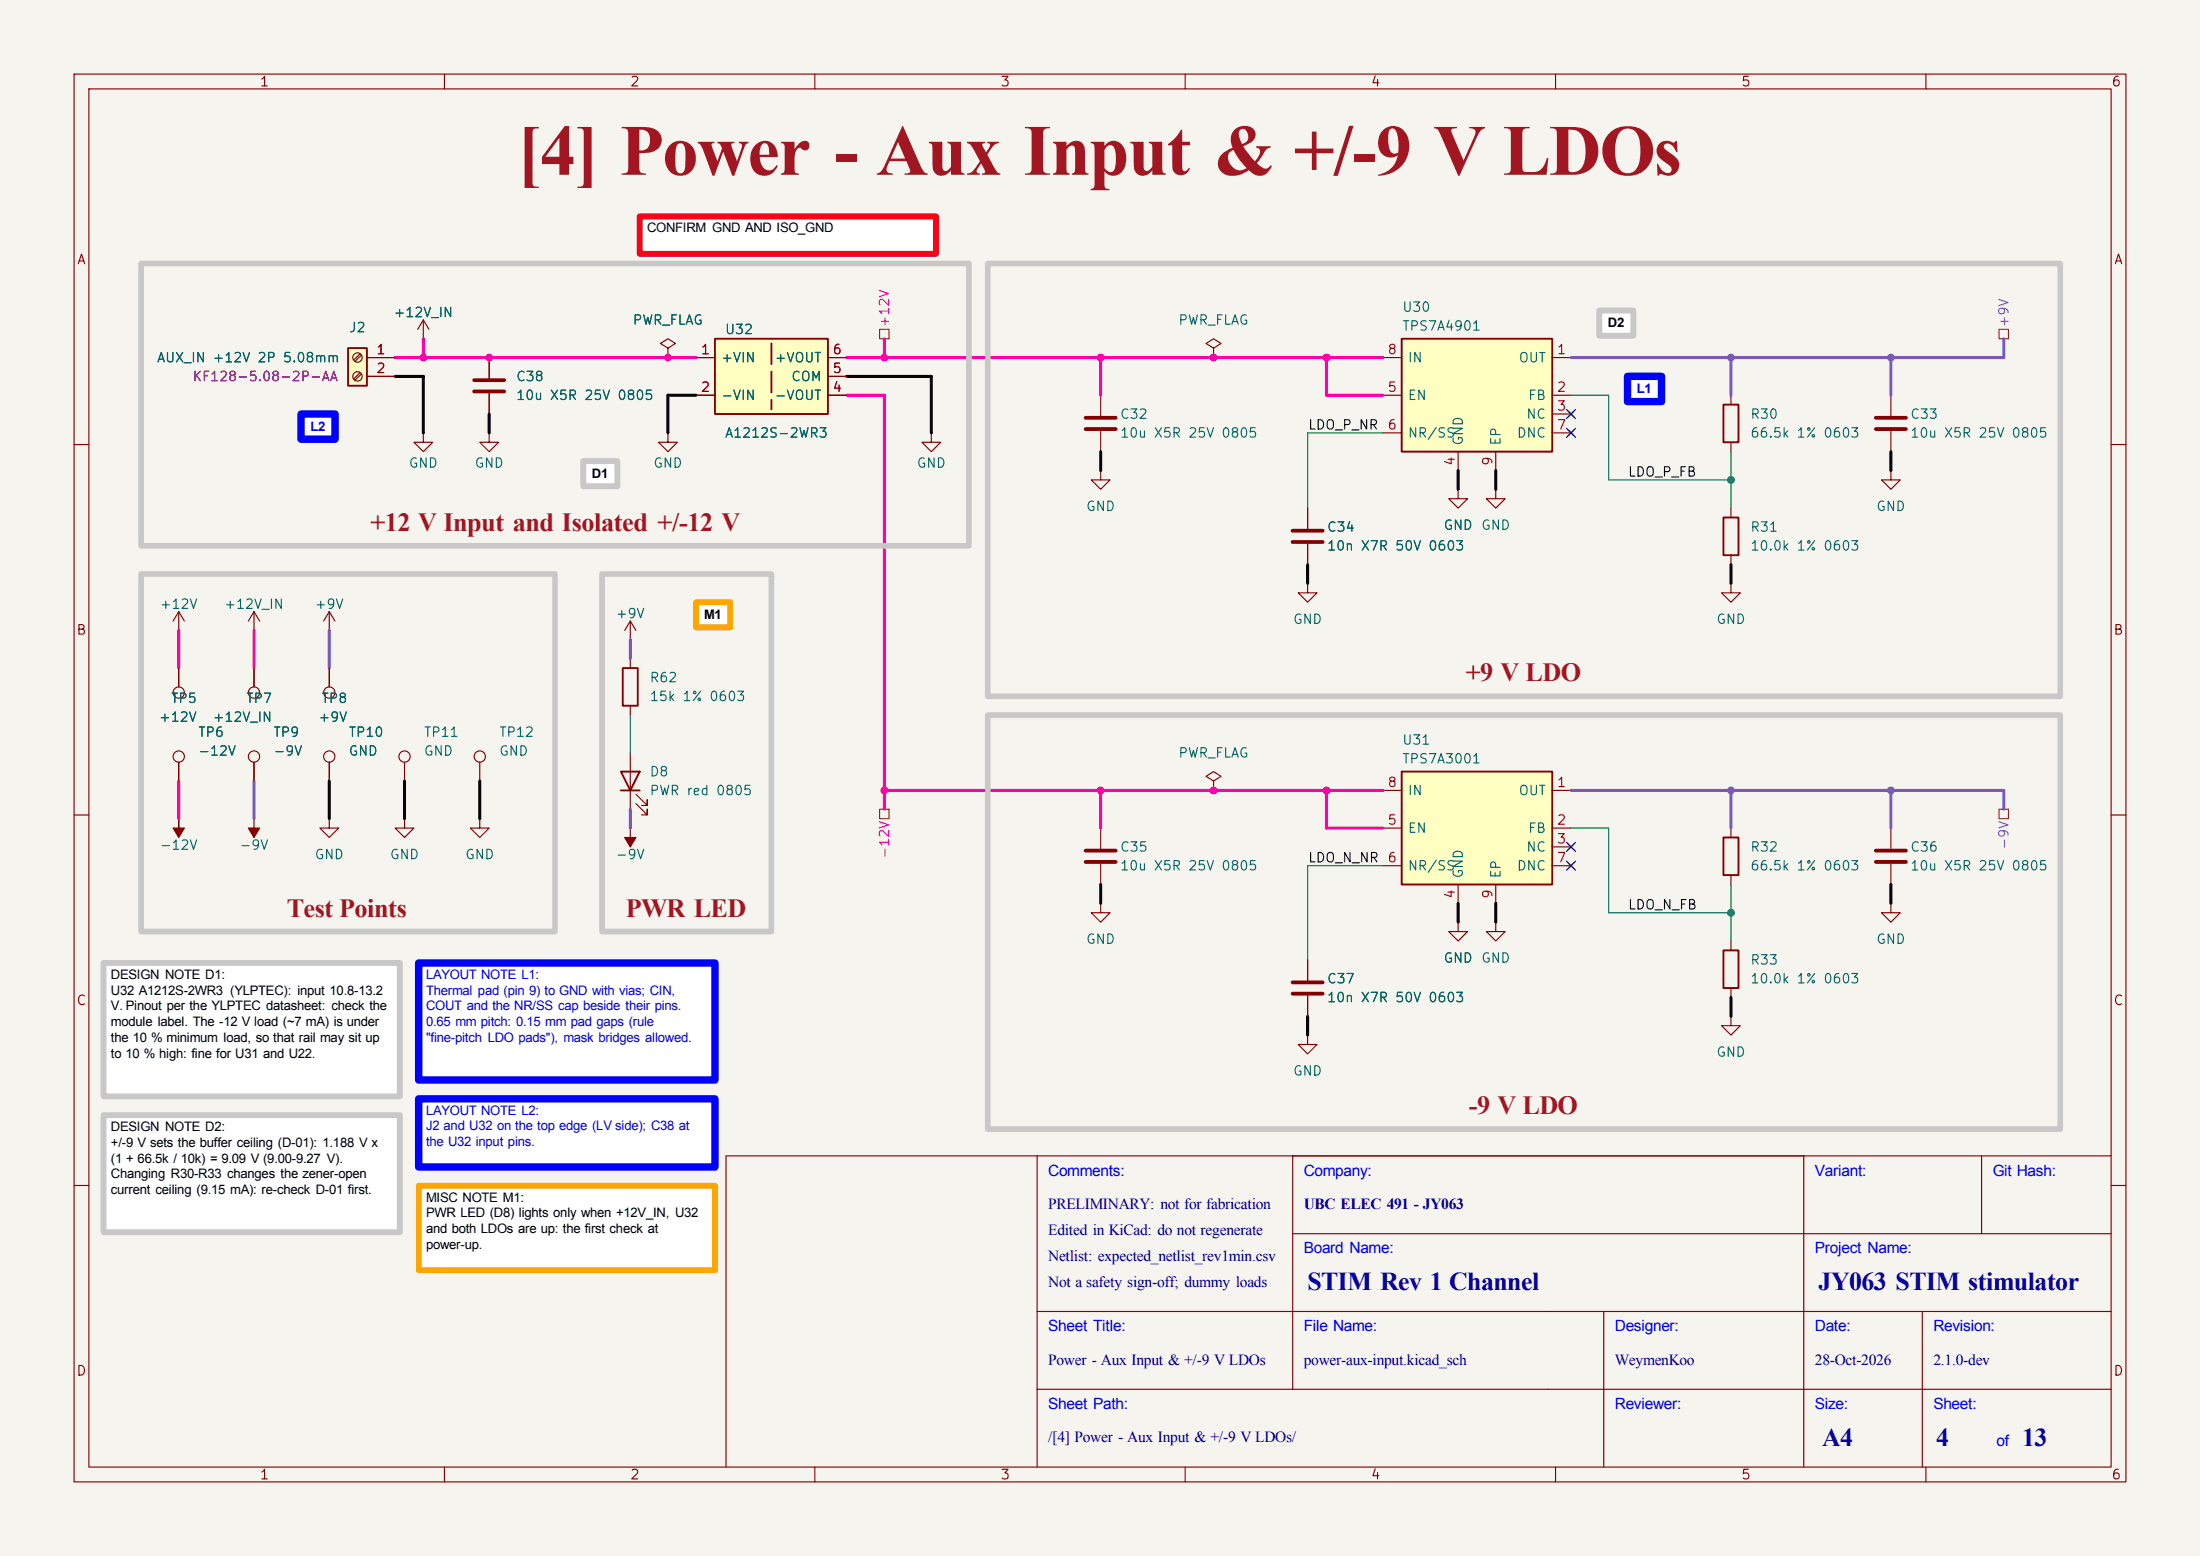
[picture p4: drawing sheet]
<svg xmlns="http://www.w3.org/2000/svg" width="297mm" height="210mm" viewBox="0 0 297 210" stroke-linecap="round" stroke-linejoin="round" font-family="sans-serif">
<path d="M0 0h297v210h-297z" fill="#f5f4ef" stroke="#f5f4ef" stroke-width=".14"/>
<g fill="none" stroke="#840000" stroke-width=".15">
<path d="M10 10h277v190h-277zM12 12h273v186h-273zM60 10v2M110 10v2M160 10v2M210 10v2M260 10v2M10 60h2M285 60h2M10 110h2M285 110h2M140 156v42"/>
<path d="M174.5 156v31.5M243.5 156v42M267.5 156v10.5M285 156h-187v42M10 160h2M140 177h145M174.5 166.5h110.5M216.5 177v21M259.5 177v21M285 160h2M60 198v2M110 198v2"/>
<path d="M140 187.5h145M160 198v2M210 198v2M260 198v2"/>
</g>
<g fill="#fff">
<path d="M86.4 29.2h40v5.1h-40z"/>
<path d="M94 81.3h4.6v3.4h-4.6z"/>
<path d="M40.6 55.9h4.6v3.4h-4.6z"/>
<path d="M14 150.5h40v15.8h-40z"/>
<path d="M56.5 160h40v11.4h-40z"/>
<path d="M56.5 148.3h40v9.2h-40z"/>
<path d="M14 130h40v18h-40z"/>
<path d="M56.5 130h40v15.8h-40z"/>
<path d="M78.7 62.2h4.6v3.4h-4.6z"/>
<path d="M215.9 41.9h4.6v3.4h-4.6z"/>
<path d="M219.7 50.8h4.6v3.4h-4.6z"/>
</g>
<g fill="none" stroke="#840000" stroke-width=".15">
<path d="M57.1 45.7h.1M57.1 43.2l-.7 1.3M57.1 43.2l.8 1.3M57.1 43.2v2.5M90.2 47l1-.6-1-.7-1 .7 1 .6v1.3M90.2 48.3h.1M148.6 63.5v1.3h1.3l-1.3 1.2-1.3-1.2h1.3M148.6 63.5h.1M196.8 66v1.3h1.3l-1.3 1.3-1.2-1.3h1.2M196.8 66h.1M24.1 90.2v2.5M24.1 102.9v2.5"/>
<path d="M34.3 110.5h.1M34.3 110.5v2.5M44.4 110.5v1.3h1.3l-1.3 1.2-1.2-1.2h1.2M44.4 110.5h.1M54.6 110.5v1.3h1.3l-1.3 1.2-1.3-1.2h1.3M54.6 110.5h.1M64.8 110.5v1.3h1.2l-1.2 1.2-1.3-1.2h1.3M64.8 110.5h.1M85.1 111.8h.1M85.1 101.6v7.6M85.1 111.8v2.5M85.9 108.5l1.5 1.5v-.8v.8h-.8"/>
<path d="M85.9 107.2l1.5 1.5v-.7v.7h-.8"/>
<circle cx="24.1" cy="93.5" r=".76"/>
<circle cx="24.1" cy="102.1" r=".76"/>
</g>
<g fill="#840000" stroke="#840000" stroke-width=".15">
<path d="M33.5 111.8h1.6l-.8 1.2z"/>
<path d="M84.3 113h1.6l-.8 1.3z"/>
</g>
<path d="M83.8 104.1h2.6l-1.3 2.6zM83.8 106.7h2.6" fill="none" stroke="#840000" stroke-width=".25"/>
<path d="M96.5 45.7h15.3v10.2h-15.3z" fill="#ffffc2"/>
<path d="M96.5 45.7h15.3v10.2h-15.3zM84.1 90.2h2v5.1h-2z" fill="none" stroke="#840000" stroke-width=".25"/>
<path d="M104.1 46.4v8.8" fill="none" stroke="#840000" stroke-width=".25" stroke-dasharray="2.8 1"/>
<path d="M90.2 58.4v1.3h1.2l-1.2 1.3-1.3-1.3h1.3M90.2 58.4h.1M94 48.3h2.5M94 53.3h2.5M111.8 48.3h2.5M111.8 53.3h2.5M111.8 50.8h2.5M85.1 88.9v1.3M85.1 95.3v1.2" fill="none" stroke="#840000" stroke-width=".15"/>
<path d="M47 47h2.5v5.1h-2.5z" fill="#ffffc2"/>
<path d="M47 47h2.5v5.1h-2.5zM232.7 54.6h2v5.1h-2zM232.7 69.9h2v5h-2zM232.7 113h2v5.1h-2zM232.7 128.3h2v5.1h-2z" fill="none" stroke="#840000" stroke-width=".25"/>
<g fill="none" stroke="#840000" stroke-width=".15">
<path d="M48.6 47.8l-.8 .8M48.6 50.3l-.8 .8M48.8 47.9l-.9 .9M48.8 50.5l-.9 .8M49.5 48.3h3.8M49.5 50.8h3.8M57.1 58.4v1.3h1.3l-1.3 1.3-1.2-1.3h1.2M57.1 58.4h.1M66 58.4v1.3h1.3l-1.3 1.3-1.2-1.3h1.2M66 58.4h.1M66 48.3v2.8M66 53.1v2.8"/>
<path d="M125.7 58.4v1.3h1.3l-1.3 1.3-1.2-1.3h1.2M125.7 58.4h.1M233.7 53.3v1.3M233.7 59.7v1.3M255.3 53.3v2.8M255.3 58.2v2.8M233.7 78.7v1.3h1.2l-1.2 1.3-1.3-1.3h1.3M233.7 78.7h.1M233.7 68.6v1.3M233.7 74.9v1.3M255.3 63.5v1.3h1.2l-1.2 1.2-1.3-1.2h1.3M255.3 63.5h.1"/>
<path d="M24.1 85.1h.1M24.1 82.6l-.7 1.2M24.1 82.6l.8 1.2M24.1 82.6v2.5M34.3 85.1h.1M34.3 82.6v2.5M34.3 90.2v2.5M34.3 82.6l-.8 1.2M34.3 82.6l.8 1.2M44.4 85.1h.1M44.4 82.6v2.5M44.4 90.2v2.5"/>
<path d="M44.4 82.6l-.7 1.2M44.4 82.6l.8 1.2M85.1 86.4h.1M85.1 83.8l-.8 1.3M85.1 83.8l.8 1.3M85.1 83.8v2.6M24.1 110.5h.1M34.3 102.9v2.5M44.4 102.9v2.5M54.6 102.9v2.5M64.8 102.9v2.5M233.7 111.8v1.2"/>
<path d="M233.7 118.1v1.3M255.3 111.8v2.8M255.3 116.6v2.8M176.5 139.7v1.3h1.3l-1.3 1.2-1.2-1.2h1.2M176.5 139.7h.1M176.5 129.5v2.8M176.5 134.4v2.8M233.7 137.2v1.2h1.2l-1.2 1.3-1.3-1.3h1.3M233.7 137.2h.1M233.7 127v1.3M233.7 133.4v1.2M255.3 121.9v1.3h1.2l-1.2 1.3-1.3-1.3h1.3"/>
<path d="M255.3 121.9h.1"/>
<circle cx="48.3" cy="50.8" r=".63"/>
<circle cx="48.3" cy="48.3" r=".63"/>
<circle cx="34.3" cy="93.5" r=".76"/>
<circle cx="44.4" cy="93.5" r=".76"/>
<circle cx="34.3" cy="102.1" r=".76"/>
<circle cx="44.4" cy="102.1" r=".76"/>
<circle cx="54.6" cy="102.1" r=".76"/>
<circle cx="64.8" cy="102.1" r=".76"/>
</g>
<path d="M64 51.3h4.1M64 52.8h4.1M253.2 56.4h4.1M253.2 57.9h4.1M253.2 114.8h4.1M253.2 116.3h4.1M174.5 132.6h4.1M174.5 134.1h4.1" fill="none" stroke="#840000" stroke-width=".51"/>
<path d="M24.1 110.5v1.3h.8l-.8 1.2-.7-1.2h.7z" fill="#840000" stroke="#840000" stroke-width=".15"/>
<path d="M189.2 45.7h20.3v15.3h-20.3z" fill="#ffffc2"/>
<path d="M189.2 45.7h20.3v15.3h-20.3z" fill="none" stroke="#840000" stroke-width=".25"/>
<g fill="none" stroke="#840000" stroke-width=".15">
<path d="M148.6 53.3v2.8M148.6 58.2v2.8M163.8 47l1-.6-1-.7-1 .7 1 .6v1.3M163.8 48.3h.1M186.7 48.3h2.5M186.7 53.3h2.5M186.7 58.4h2.5M209.5 48.3h2.6M209.5 53.3h2.6M209.5 55.9h2.6M209.5 58.4h2.6M211.7 55.5l.8 .8"/>
<path d="M211.7 58l.8 .8M212.5 55.5l-.8 .8M212.5 58l-.8 .8M196.8 61v2.5M201.9 61v2.5M148.6 111.8v2.8M148.6 116.6v2.8M163.8 105.4l1-.6-1-.7-1 .7 1 .6v1.3M163.8 106.7h.1M148.6 121.9v1.3h1.3l-1.3 1.3-1.3-1.3h1.3M148.6 121.9h.1M196.8 124.5v1.2h1.3l-1.3 1.3-1.2-1.3h1.2"/>
<path d="M196.8 124.5h.1M201.9 124.5v1.2h1.3l-1.3 1.3-1.2-1.3h1.2M201.9 124.5h.1"/>
</g>
<path d="M146.6 56.4h4M146.6 57.9h4M146.6 114.8h4M146.6 116.3h4" fill="none" stroke="#840000" stroke-width=".51"/>
<path d="M189.2 104.1h20.3v15.3h-20.3z" fill="#ffffc2"/>
<path d="M189.2 104.1h20.3v15.3h-20.3z" fill="none" stroke="#840000" stroke-width=".25"/>
<g fill="none" stroke="#840000" stroke-width=".15">
<path d="M49.5 48.3h3.8M49.5 50.8h3.8M57.1 45.7h.1M66 48.3v2.8M66 53.1v2.8M90.2 48.3h.1M94 48.3h2.5M94 53.3h2.5M111.8 48.3h2.5M111.8 53.3h2.5M111.8 50.8h2.5M176.5 78.7v1.3h1.3l-1.3 1.3-1.2-1.3h1.2"/>
<path d="M176.5 78.7h.1M176.5 68.6v2.8M176.5 73.4v2.8M196.8 66h.1M201.9 66v1.3h1.3l-1.3 1.3-1.2-1.3h1.2M201.9 66h.1M24.1 90.2v2.5M34.3 90.2v2.5M44.4 90.2v2.5M24.1 102.9v2.5M34.3 102.9v2.5M44.4 102.9v2.5"/>
<path d="M186.7 106.7h2.5M186.7 111.8h2.5M186.7 116.8h2.5M196.8 119.4v2.5M201.9 119.4v2.5M209.5 106.7h2.6M209.5 111.8h2.6M209.5 114.3h2.6M209.5 116.8h2.6M211.7 113.9l.8 .8M211.7 116.5l.8 .7M212.5 113.9l-.8 .8"/>
<path d="M212.5 116.5l-.8 .7M176.5 129.5v2.8M176.5 134.4v2.8M196.8 124.5h.1"/>
</g>
<path d="M174.5 71.6h4.1M174.5 73.2h4.1" fill="none" stroke="#840000" stroke-width=".51"/>
<path d="M118.7 44.5h1.3v1.2h-1.3zM269.9 44.5h1.2v1.2h-1.2zM118.7 109.2h1.3v1.3h-1.3zM269.9 109.2h1.2v1.3h-1.2z" fill="none" stroke="#725600" stroke-width=".15"/>
<g fill="none" stroke="#ff00ab" stroke-width=".41">
<path d="M53.3 48.3h40.7M57.1 45.7v2.6M114.3 53.3h5.1v55.9M114.3 48.3h72.4M119.4 45.7v2.6M148.6 48.3v5M179.1 48.3v5h7.6M24.1 85.1v5.1M34.3 85.1v5.1M24.1 105.4v5.1M119.4 106.7h67.3M148.6 106.7v5.1"/>
<path d="M179.1 106.7v5.1h7.6"/>
</g>
<g fill="none" stroke="#000" stroke-width=".41">
<path d="M53.3 50.8h3.8v7.6M66 55.9v2.5M94 53.3h-3.8v5.1M114.3 50.8h11.4v7.6M148.6 61v2.5M176.5 76.2v2.5M196.8 63.5v2.5M201.9 63.5v2.5M233.7 76.2v2.5M255.3 61v2.5M44.4 105.4v5.1M54.6 105.4v5.1"/>
<path d="M64.8 105.4v5.1M148.6 119.4v2.5M255.3 119.4v2.5M176.5 137.2v2.5M196.8 121.9v2.6M201.9 121.9v2.6M233.7 134.6v2.6"/>
</g>
<path d="M233.7 48.3v5M255.3 48.3v5M270.5 45.7v2.6h-58.4M44.4 85.1v5.1M85.1 86.4v2.5M34.3 105.4v5.1M85.1 109.2v2.6M212.1 106.7h58.4v2.5M233.7 106.7v5.1M255.3 106.7v5.1" fill="none" stroke="#963cc8" stroke-width=".41"/>
<path d="M186.7 58.4h-10.2v10.2M212.1 53.3h5.1v11.5h16.5M233.7 61v7.6M85.1 96.5v5.1M186.7 116.8h-10.2v12.7M212.1 111.8h5.1v11.4h16.5M233.7 119.4v7.6" fill="none" stroke="#009600" stroke-width=".15"/>
<path d="M211.5 57.8l1.2 1.2M211.5 55.3l1.2 1.2M212.7 57.8l-1.2 1.2M212.7 55.3l-1.2 1.2M211.5 113.7l1.2 1.2M211.5 116.2l1.2 1.2M212.7 113.7l-1.2 1.2M212.7 116.2l-1.2 1.2" fill="none" stroke="#000084" stroke-width=".15"/>
<path d="M86.4 29.2h40v5.1h-40z" fill="none" stroke="#ff0016" stroke-width=".8"/>
<path d="M94 81.3h4.6v3.4h-4.6zM56.5 160h40v11.4h-40z" fill="none" stroke="#ffa500" stroke-width=".8"/>
<path d="M40.6 55.9h4.6v3.4h-4.6zM219.7 50.8h4.6v3.4h-4.6zM56.5 130h40v15.8h-40zM56.5 148.3h40v9.2h-40z" fill="none" stroke="#00f" stroke-width="1"/>
<path d="M215.9 41.9h4.6v3.4h-4.6zM78.7 62.2h4.6v3.4h-4.6zM14 130h40v18h-40zM14 150.5h40v15.8h-40z" fill="none" stroke="#c8c8c8" stroke-width=".8"/>
<path d="M19 35.6h111.8v38.1h-111.8zM133.3 35.6h144.8v58.4h-144.8zM19 77.5h55.9v48.2h-55.9zM81.3 77.5h22.8v48.2h-22.8zM133.3 96.5h144.8v55.9h-144.8z" fill="none" stroke="#c8c8c8" stroke-width=".76"/>
<g fill="#ff00ab" stroke="#ff00ab" stroke-width=".14">
<circle cx="179.1" cy="48.3" r=".46"/>
<circle cx="163.8" cy="48.3" r=".46"/>
<circle cx="148.6" cy="48.3" r=".46"/>
<circle cx="119.4" cy="48.3" r=".46"/>
<circle cx="90.2" cy="48.3" r=".46"/>
<circle cx="57.1" cy="48.3" r=".46"/>
<circle cx="66" cy="48.3" r=".46"/>
<circle cx="179.1" cy="106.7" r=".46"/>
<circle cx="163.8" cy="106.7" r=".46"/>
<circle cx="148.6" cy="106.7" r=".46"/>
<circle cx="119.4" cy="106.7" r=".46"/>
</g>
<g fill="#963cc8" stroke="#963cc8" stroke-width=".14">
<circle cx="233.7" cy="106.7" r=".46"/>
<circle cx="255.3" cy="106.7" r=".46"/>
<circle cx="233.7" cy="48.3" r=".46"/>
<circle cx="255.3" cy="48.3" r=".46"/>
</g>
<g fill="#009600" stroke="#009600" stroke-width=".14">
<circle cx="233.7" cy="64.8" r=".46"/>
<circle cx="233.7" cy="123.2" r=".46"/>
</g>
<text font-size="9.7" fill="#a21622" x="69.8" y="23.6">[4] Power - Aux Input &amp; +/-9 V LDOs</text>
<g font-size="3.5" fill="#a21622">
<text x="50" y="71.6">+12 V Input and Isolated +/-12 V</text>
<text x="197.9" y="92">+9 V LDO</text>
<text x="38.7" y="123.7">Test Points</text>
<text x="84.5" y="123.7">PWR LED</text>
<text x="198.3" y="150.4">-9 V LDO</text>
</g>
<g font-size="3.5" fill="#00007f">
<text x="176.5" y="174.1">STIM Rev 1 Channel</text>
<text x="245.5" y="174.1">JY063 STIM stimulator</text>
<text x="246" y="195.1">A4</text>
<text x="261.4" y="195.1">4</text>
<text x="273" y="195.1">13</text>
</g>
<g font-size="2.1" fill="#00f">
<text x="141.5" y="158.7">Comments:</text>
<text x="176" y="158.7">Company:</text>
<text x="245" y="158.7">Variant:</text>
<text x="269" y="158.7">Git Hash:</text>
<text x="176" y="169.2">Board Name:</text>
<text x="245" y="169.2">Project Name:</text>
<text x="141.5" y="179.7">Sheet Title:</text>
<text x="176" y="179.7">File Name:</text>
<text x="218" y="179.7">Designer:</text>
<text x="245" y="179.7">Date:</text>
<text x="261" y="179.7">Revision:</text>
<text x="141.5" y="190.2">Sheet Path:</text>
<text x="218" y="190.2">Reviewer:</text>
<text x="245" y="190.2">Size:</text>
<text x="261" y="190.2">Sheet:</text>
<text x="269.5" y="195.2">of</text>
</g>
<g font-size="2.1" fill="#00007f">
<text x="141.5" y="163.2">PRELIMINARY: not for fabrication</text>
<text x="141.5" y="166.7">Edited in KiCad: do not regenerate</text>
<text x="176" y="163.2">UBC ELEC 491 - JY063</text>
<text x="141.5" y="170.2">Netlist: expected_netlist_rev1min.csv</text>
<text x="141.5" y="173.7">Not a safety sign-off; dummy loads</text>
<text x="141.5" y="184.2">Power - Aux Input &amp; +/-9 V LDOs</text>
<text x="176" y="184.2">power-aux-input.kicad_sch</text>
<text x="218" y="184.2">WeymenKoo</text>
<text x="245" y="184.2">28-Oct-2026</text>
<text x="261" y="184.2">2.1.0-dev</text>
<text x="141.5" y="194.7">/[4] Power - Aux Input &amp; +/-9 V LDOs/</text>
</g>
<g font-size="1.8">
<text x="87.4" y="31.3">CONFIRM GND AND ISO_GND</text>
<text x="217.1" y="44.2">D2</text>
<text x="79.9" y="64.5">D1</text>
<text x="95" y="83.5">M1</text>
<text x="15" y="132.1">DESIGN NOTE D1:</text>
<text x="15" y="134.2">U32 A1212S-2WR3 (YLPTEC): input 10.8-13.2</text>
<text x="15" y="136.4">V. Pinout per the YLPTEC datasheet: check the</text>
<text x="15" y="138.5">module label. The -12 V load (~7 mA) is under</text>
<text x="15" y="140.6">the 10 % minimum load, so that rail may sit up</text>
<text x="15" y="142.8">to 10 % high: fine for U31 and U22.</text>
<text x="15" y="152.6">DESIGN NOTE D2:</text>
<text x="15" y="154.8">+/-9 V sets the buffer ceiling (D-01): 1.188 V x</text>
<text x="15" y="156.9">(1 + 66.5k / 10k) = 9.09 V (9.00-9.27 V).</text>
<text x="15" y="159">Changing R30-R33 changes the zener-open</text>
<text x="15" y="161.2">current ceiling (9.15 mA): re-check D-01 first.</text>
<text x="57.5" y="162.2">MISC NOTE M1:</text>
<text x="57.5" y="164.3">PWR LED (D8) lights only when +12V_IN, U32</text>
<text x="57.5" y="166.4">and both LDOs are up: the first check at</text>
<text x="57.5" y="168.6">power-up.</text>
</g>
<g font-size="1.8" fill="#00f">
<text x="221" y="53.1">L1</text>
<text x="41.9" y="58.1">L2</text>
<text x="57.5" y="132.1">LAYOUT NOTE L1:</text>
<text x="57.5" y="134.2">Thermal pad (pin 9) to GND with vias; CIN,</text>
<text x="57.5" y="136.4">COUT and the NR/SS cap beside their pins.</text>
<text x="57.5" y="138.5">0.65 mm pitch: 0.15 mm pad gaps (rule</text>
<text x="57.5" y="140.6">&quot;fine-pitch LDO pads&quot;), mask bridges allowed.</text>
<text x="57.5" y="150.4">LAYOUT NOTE L2:</text>
<text x="57.5" y="152.6">J2 and U32 on the top edge (LV side); C38 at</text>
<text x="57.5" y="154.7">the U32 input pins.</text>
</g>
<g font-size="1.3" fill="#840000">
<text x="35" y="12">1</text>
<text x="85" y="12">2</text>
<text x="135" y="12">3</text>
<text x="185" y="12">4</text>
<text x="235" y="12">5</text>
<text x="285" y="12">6</text>
<text x="10.3" y="36">A</text>
<text x="285.3" y="36">A</text>
<text x="10.2" y="86">B</text>
<text x="285.2" y="86">B</text>
<text x="10.2" y="136">C</text>
<text x="285.2" y="136">C</text>
<text x="10.2" y="186">D</text>
<text x="285.2" y="186">D</text>
<text x="35" y="200">1</text>
<text x="85" y="200">2</text>
<text x="135" y="200">3</text>
<text x="185" y="200">4</text>
<text x="235" y="200">5</text>
<text x="285" y="200">6</text>
</g>
<g font-size="1.3" fill="#006464">
<text x="47" y="45.2">J2</text>
<text x="53" y="43.1">+12V_IN</text>
<text x="85.3" y="44.1">PWR_FLAG</text>
<text x="97.8" y="45.4">U32</text>
<text x="159" y="44.1">PWR_FLAG</text>
<text x="189.2" y="42.4">U30</text>
<text x="189.2" y="44.9">TPS7A4901</text>
<text x="21.1" y="49.2">AUX_IN +12V 2P 5.08mm</text>
<text x="69.6" y="51.8">C38</text>
<text x="97.3" y="49.2">+VIN</text>
<text x="104.5" y="49.2">+VOUT</text>
<text x="106.7" y="51.8">COM</text>
<text x="190" y="49.2">IN</text>
<text x="204.9" y="49.2">OUT</text>
<text x="69.6" y="54.3">10u X5R 25V 0805</text>
<text x="97.3" y="54.3">-VIN</text>
<text x="97.8" y="59.4">A1212S-2WR3</text>
<text x="104.5" y="54.3">-VOUT</text>
<text x="151.1" y="56.8">C32</text>
<text x="151.1" y="59.4">10u X5R 25V 0805</text>
<text x="190" y="54.3">EN</text>
<text x="190" y="59.4">NR/SS</text>
<text x="204.7" y="59.4">DNC</text>
<text x="206" y="56.8">NC</text>
<text x="206.2" y="54.3">FB</text>
<text x="236.2" y="56.8">R30</text>
<text x="236.2" y="59.4">66.5k 1% 0603</text>
<text x="257.8" y="56.8">C33</text>
<text x="257.8" y="59.4">10u X5R 25V 0805</text>
<text x="55.1" y="63.4">GND</text>
<text x="64" y="63.4">GND</text>
<text x="88.1" y="63.4">GND</text>
<text x="123.7" y="63.4">GND</text>
<text x="197.8" y="60.2" transform="rotate(-90 197.8 60.2)">GND</text>
<text x="202.9" y="60.2" transform="rotate(-90 202.9 60.2)">EP</text>
<text x="146.5" y="69.3">GND</text>
<text x="194.8" y="71.8">GND</text>
<text x="199.9" y="71.8">GND</text>
<text x="253.2" y="69.3">GND</text>
<text x="179.1" y="72.1">C34</text>
<text x="179.1" y="74.6">10n X7R 50V 0603</text>
<text x="236.2" y="72.1">R31</text>
<text x="236.2" y="74.6">10.0k 1% 0603</text>
<text x="21.5" y="82.5">+12V</text>
<text x="30.2" y="82.5">+12V_IN</text>
<text x="42.4" y="82.5">+9V</text>
<text x="83" y="83.8">+9V</text>
<text x="174.5" y="84.5">GND</text>
<text x="231.6" y="84.5">GND</text>
<text x="23" y="95.2">TP5</text>
<text x="33.1" y="95.2">TP7</text>
<text x="43.3" y="95.2">TP8</text>
<text x="87.6" y="92.4">R62</text>
<text x="87.6" y="94.9">15k 1% 0603</text>
<text x="21.4" y="97.7">+12V</text>
<text x="26.7" y="99.8">TP6</text>
<text x="28.6" y="97.7">+12V_IN</text>
<text x="36.8" y="99.8">TP9</text>
<text x="42.9" y="97.7">+9V</text>
<text x="47" y="99.8">TP10</text>
<text x="57.1" y="99.8">TP11</text>
<text x="67.3" y="99.8">TP12</text>
<text x="189.2" y="100.8">U31</text>
<text x="26.7" y="102.3">-12V</text>
<text x="36.8" y="102.3">-9V</text>
<text x="47" y="102.3">GND</text>
<text x="57.1" y="102.3">GND</text>
<text x="67.3" y="102.3">GND</text>
<text x="87.6" y="105.1">D8</text>
<text x="87.6" y="107.6">PWR red 0805</text>
<text x="159" y="102.6">PWR_FLAG</text>
<text x="189.2" y="103.4">TPS7A3001</text>
<text x="190" y="107.6">IN</text>
<text x="204.9" y="107.6">OUT</text>
<text x="190" y="112.7">EN</text>
<text x="206.2" y="112.7">FB</text>
<text x="21.5" y="115">-12V</text>
<text x="32.2" y="115">-9V</text>
<text x="42.4" y="116.3">GND</text>
<text x="52.5" y="116.3">GND</text>
<text x="62.7" y="116.3">GND</text>
<text x="83" y="116.3">-9V</text>
<text x="151.1" y="115.3">C35</text>
<text x="151.1" y="117.8">10u X5R 25V 0805</text>
<text x="190" y="117.8">NR/SS</text>
<text x="197.8" y="118.6" transform="rotate(-90 197.8 118.6)">GND</text>
<text x="202.9" y="118.6" transform="rotate(-90 202.9 118.6)">EP</text>
<text x="204.7" y="117.8">DNC</text>
<text x="206" y="115.3">NC</text>
<text x="236.2" y="115.3">R32</text>
<text x="236.2" y="117.8">66.5k 1% 0603</text>
<text x="257.8" y="115.3">C36</text>
<text x="257.8" y="117.8">10u X5R 25V 0805</text>
<text x="146.5" y="127.7">GND</text>
<text x="194.8" y="130.2">GND</text>
<text x="199.9" y="130.2">GND</text>
<text x="236.2" y="130.5">R33</text>
<text x="253.2" y="127.7">GND</text>
<text x="179.1" y="133">C37</text>
<text x="179.1" y="135.6">10n X7R 50V 0603</text>
<text x="236.2" y="133">10.0k 1% 0603</text>
<text x="231.6" y="142.9">GND</text>
<text x="174.5" y="145.5">GND</text>
</g>
<g font-size="1.3" fill="#ff00ab">
<text x="120.3" y="44.3" transform="rotate(-90 120.3 44.3)">+12V</text>
<text x="120.3" y="116" transform="rotate(-90 120.3 116)">-12V</text>
</g>
<g font-size="1.3" fill="#963cc8">
<text x="271.5" y="44.3" transform="rotate(-90 271.5 44.3)">+9V</text>
<text x="271.5" y="114.8" transform="rotate(-90 271.5 114.8)">-9V</text>
</g>
<text font-size="1.3" fill="#840084" x="25.9" y="51.8">KF128-5.08-2P-AA</text>
<g font-size="1.3" fill="#a90000">
<text x="50.7" y="48.1">1</text>
<text x="50.7" y="50.7">2</text>
<text x="94.5" y="48.1">1</text>
<text x="94.5" y="53.2">2</text>
<text x="112.3" y="53.2">4</text>
<text x="112.3" y="50.7">5</text>
<text x="112.3" y="48.1">6</text>
<text x="187.2" y="53.2">5</text>
<text x="187.2" y="48.1">8</text>
<text x="210.1" y="48.1">1</text>
<text x="210.1" y="53.2">2</text>
<text x="187.2" y="58.3">6</text>
<text x="210.1" y="55.7">3</text>
<text x="210.1" y="58.3">7</text>
<text x="196.7" y="63" transform="rotate(-90 196.7 63)">4</text>
<text x="201.8" y="63" transform="rotate(-90 201.8 63)">9</text>
<text x="187.2" y="106.5">8</text>
<text x="210.1" y="106.5">1</text>
<text x="187.2" y="111.6">5</text>
<text x="210.1" y="111.6">2</text>
<text x="187.2" y="116.7">6</text>
<text x="210.1" y="114.2">3</text>
<text x="210.1" y="116.7">7</text>
<text x="196.7" y="121.4" transform="rotate(-90 196.7 121.4)">4</text>
<text x="201.8" y="121.4" transform="rotate(-90 201.8 121.4)">9</text>
</g>
<g font-size="1.3" fill="#0f0f0f">
<text x="176.5" y="58.3">LDO_P_NR</text>
<text x="219.7" y="64.6">LDO_P_FB</text>
<text x="176.5" y="116.7">LDO_N_NR</text>
<text x="219.7" y="123.1">LDO_N_FB</text>
</g>
</svg>
